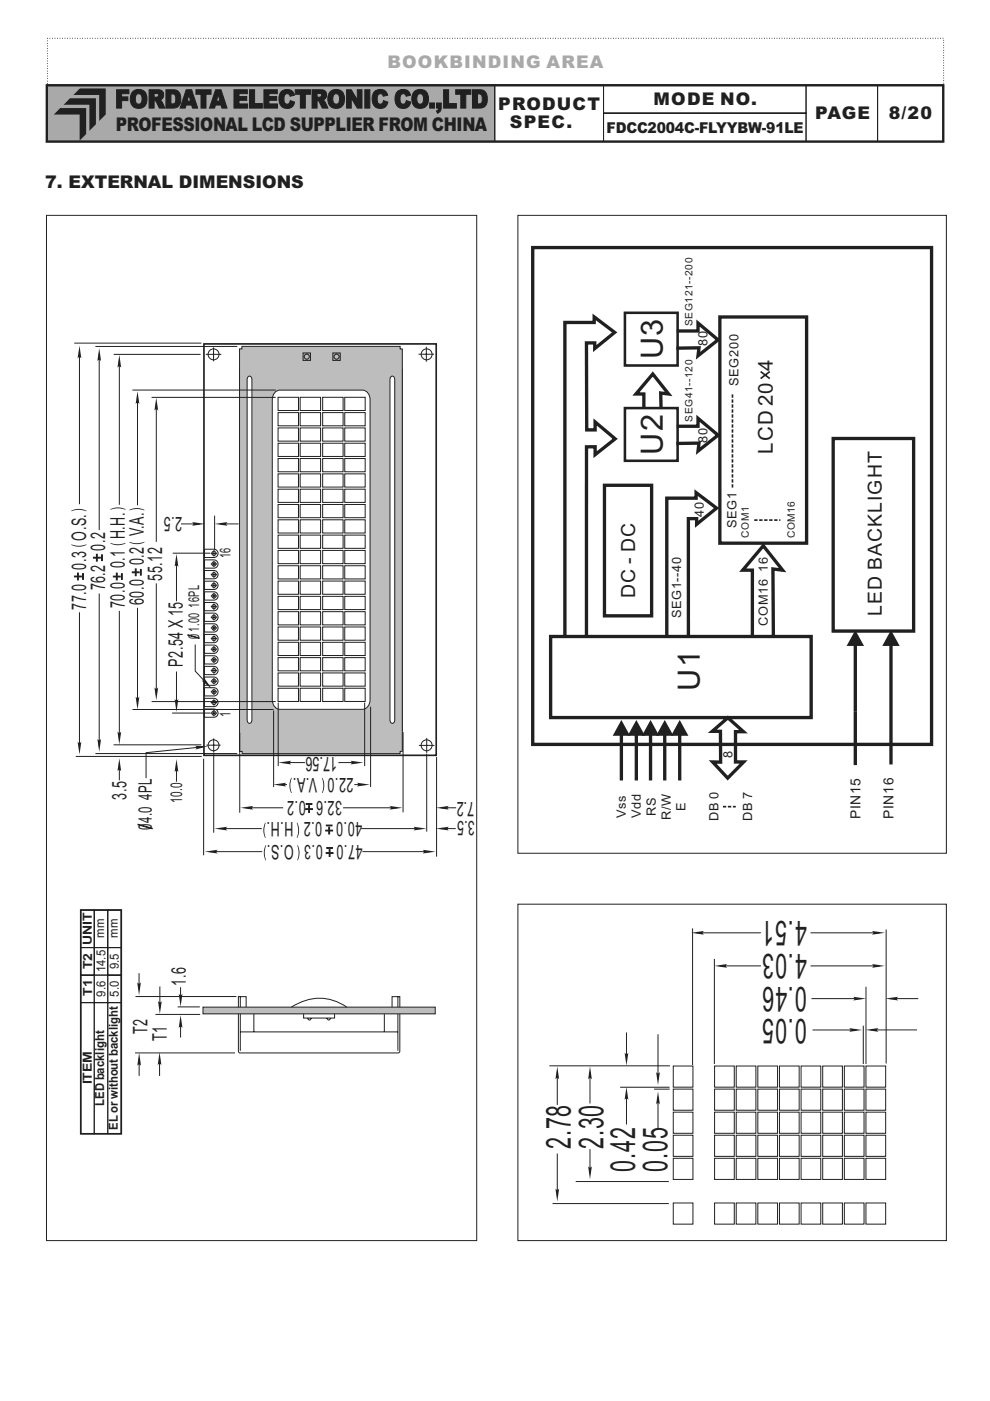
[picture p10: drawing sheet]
<svg xmlns="http://www.w3.org/2000/svg" width="210mm" height="297mm" viewBox="0 0 210 297" stroke-linecap="round" stroke-linejoin="round" font-family="sans-serif">
<path d="M10.1 18h94.8v12h-94.8z" fill-rule="evenodd" fill="#a8a9ad" stroke="#231f20" stroke-width=".21"/>
<path d="M104.9 18h23.1v12h-23.1zM128 18h42.9v6h-42.9zM170.9 18h15.2v12h-15.2zM186.1 18h14v12h-14zM128 24h42.9v6h-42.9z" fill="none" stroke="#231f20" stroke-width=".21"/>
<path d="M9.9 18.1h190.1v11.9h-190.1z" fill="none" stroke="#231f20" stroke-width=".5"/>
<path d="M10.1 8.1h190v10h-190z" fill="none" stroke="#231f20" stroke-width=".21" stroke-dasharray=".2 .4" stroke-linecap="butt"/>
<g fill="#231f20">
<path d="M14.8 20.8h5.5v5.5l-1.3 1.4v-5.5h-5.5z" fill-rule="evenodd"/>
<path d="M12.8 22.9h5.5v5.5l-1.4 1.4v-5.5h-5.5z" fill-rule="evenodd"/>
<path d="M16.9 18.8h5.5v5.5l-1.4 1.3v-5.5h-5.4z" fill-rule="evenodd"/>
</g>
<path d="M109.8 45.7h90.9v135.2h-90.9zM109.8 191.7h90.9v71.3h-90.9zM146.8 196.8v29M187.9 197.1v28.4M172.1 211.7h10.4" fill="none" stroke="#231f20" stroke-width=".21"/>
<path d="M112.9 52.5h84.6v105.3h-84.6z" fill="none" stroke="#231f20" stroke-width=".71" stroke-linecap="butt"/>
<path d="M180.9 211.3l2.7 .4-2.7 .4 .3-.4z" fill-rule="evenodd" fill="#231f20"/>
<path d="M188.8 211.7h5.9" fill="none" stroke="#231f20" stroke-width=".21"/>
<path d="M187.7 211.7l2.7-.4-.3 .4 .3 .4z" fill-rule="evenodd" fill="#231f20"/>
<path d="M184.7 218.4h9.7" fill="none" stroke="#231f20" stroke-width=".21"/>
<path d="M183.5 218.4l2.8-.4-.3 .4 .3 .4z" fill-rule="evenodd" fill="#231f20"/>
<path d="M172.3 218.4h9.3M183 217.5v8.1M183.6 209.2v16.4" fill="none" stroke="#231f20" stroke-width=".21"/>
<path d="M180 218l2.8 .4-2.8 .4 .3-.4z" fill-rule="evenodd" fill="#231f20"/>
<path d="M152.6 204.8h8.7" fill="none" stroke="#231f20" stroke-width=".21"/>
<path d="M151.4 204.8l2.8-.4-.3 .4 .3 .4z" fill-rule="evenodd" fill="#231f20"/>
<path d="M171.9 204.8h14.6" fill="none" stroke="#231f20" stroke-width=".21"/>
<path d="M184.9 204.4l2.7 .4-2.7 .4 .3-.4z" fill-rule="evenodd" fill="#231f20"/>
<path d="M147.7 197.8h13.6M151.5 203.3v22.3" fill="none" stroke="#231f20" stroke-width=".21"/>
<path d="M146.5 197.8l2.8-.4-.3 .4 .3 .4z" fill-rule="evenodd" fill="#231f20"/>
<path d="M171.9 197.8h14.6" fill="none" stroke="#231f20" stroke-width=".21"/>
<path d="M184.9 197.4l2.7 .4-2.7 .4 .3-.4z" fill-rule="evenodd" fill="#231f20"/>
<path d="M132.8 218.9v5.9M116.5 226h25.5M131.5 230.5h10.5M138.7 230.9h3.3M122.1 250.5h19.7" fill="none" stroke="#231f20" stroke-width=".21"/>
<path d="M132.4 223.2l.4 .3 .4-.3-.4 2.7z" fill-rule="evenodd" fill="#231f20"/>
<path d="M125.1 227.3v6.7" fill="none" stroke="#231f20" stroke-width=".21"/>
<path d="M125.1 226.1l.4 2.7-.4-.2-.4 .2z" fill-rule="evenodd" fill="#231f20"/>
<path d="M118.2 227.2v7.1" fill="none" stroke="#231f20" stroke-width=".21"/>
<path d="M118.2 226.1l.4 2.7-.4-.3-.4 .3z" fill-rule="evenodd" fill="#231f20"/>
<path d="M139.5 219.3v9.6" fill="none" stroke="#231f20" stroke-width=".21"/>
<path d="M139.1 227.3l.4 .3 .4-.3-.4 2.7z" fill-rule="evenodd" fill="#231f20"/>
<path d="M132.8 231.6v6.8" fill="none" stroke="#231f20" stroke-width=".21"/>
<path d="M132.8 230.4l.4 2.8-.4-.3-.4 .3z" fill-rule="evenodd" fill="#231f20"/>
<path d="M125.1 243.6v5.3" fill="none" stroke="#231f20" stroke-width=".21"/>
<path d="M124.7 247.3l.4 .3 .4-.3-.4 2.7z" fill-rule="evenodd" fill="#231f20"/>
<path d="M139.5 232.6v6.6" fill="none" stroke="#231f20" stroke-width=".21"/>
<path d="M139.5 231.4l.4 2.8-.4-.3-.4 .3z" fill-rule="evenodd" fill="#231f20"/>
<path d="M118.2 244.6v9" fill="none" stroke="#231f20" stroke-width=".21"/>
<path d="M117.8 252l.4 .3 .4-.3-.4 2.7z" fill-rule="evenodd" fill="#231f20"/>
<g fill="none" stroke="#231f20" stroke-width=".21">
<path d="M9.9 45.7h91.2v217.3h-91.2zM142.7 235.8h4.2v4.5h-4.2zM142.7 230.9h4.2v4.5h-4.2zM142.7 226h4.2v4.5h-4.2zM151.5 235.8h4.2v4.5h-4.2zM151.5 230.9h4.2v4.5h-4.2zM151.5 226h4.2v4.5h-4.2zM156.1 235.8h4.2v4.5h-4.2zM156.1 230.9h4.2v4.5h-4.2zM156.1 226h4.2v4.5h-4.2zM160.7 235.8h4.2v4.5h-4.2zM160.7 230.9h4.2v4.5h-4.2z"/>
<path d="M160.7 226h4.2v4.5h-4.2zM165.3 235.8h4.1v4.5h-4.1zM165.3 230.9h4.1v4.5h-4.1zM165.3 226h4.1v4.5h-4.1zM169.8 235.8h4.2v4.5h-4.2zM169.8 230.9h4.2v4.5h-4.2zM169.8 226h4.2v4.5h-4.2zM174.4 235.8h4.2v4.5h-4.2zM174.4 230.9h4.2v4.5h-4.2zM174.4 226h4.2v4.5h-4.2zM179 235.8h4.2v4.5h-4.2zM179 230.9h4.2v4.5h-4.2z"/>
<path d="M179 226h4.2v4.5h-4.2zM183.6 235.8h4.2v4.5h-4.2zM183.6 230.9h4.2v4.5h-4.2zM183.6 226h4.2v4.5h-4.2zM117.2 255.2h24.6M142.7 255.1h4.2v4.4h-4.2zM142.7 245.6h4.2v4.5h-4.2zM142.7 240.7h4.2v4.5h-4.2zM151.5 255.1h4.2v4.4h-4.2zM151.5 245.6h4.2v4.5h-4.2zM151.5 240.7h4.2v4.5h-4.2zM156.1 255.1h4.2v4.4h-4.2z"/>
<path d="M156.1 245.6h4.2v4.5h-4.2zM156.1 240.7h4.2v4.5h-4.2zM160.7 255.1h4.2v4.4h-4.2zM160.7 245.6h4.2v4.5h-4.2zM160.7 240.7h4.2v4.5h-4.2zM165.3 255.1h4.1v4.4h-4.1zM165.3 245.6h4.1v4.5h-4.1zM165.3 240.7h4.1v4.5h-4.1zM169.8 255.1h4.2v4.4h-4.2zM169.8 245.6h4.2v4.5h-4.2zM169.8 240.7h4.2v4.5h-4.2zM174.4 255.1h4.2v4.4h-4.2z"/>
<path d="M174.4 245.6h4.2v4.5h-4.2zM174.4 240.7h4.2v4.5h-4.2zM179 255.1h4.2v4.4h-4.2zM179 245.6h4.2v4.5h-4.2zM179 240.7h4.2v4.5h-4.2zM183.6 255.1h4.2v4.4h-4.2zM183.6 245.6h4.2v4.5h-4.2zM183.6 240.7h4.2v4.5h-4.2z"/>
</g>
<path d="M116.7 134.9h55.3v17.2h-55.3zM131.7 155.7v9.8M151 155.1l3.3-2.9 3.3 2.9h-1.7v6.5h1.8l-3.4 3.4-3.2-3.4h1.7l-.1-6.5z" fill="none" stroke="#231f20" stroke-width=".71" stroke-linecap="butt"/>
<path d="M131.7 152.6l1.9 3.4h-3.7z" fill="#231f20"/>
<path d="M134.9 155.7v9.8" fill="none" stroke="#231f20" stroke-width=".71" stroke-linecap="butt"/>
<path d="M134.9 152.6l1.9 3.4h-3.7z" fill="#231f20"/>
<path d="M137.9 155.7v9.8" fill="none" stroke="#231f20" stroke-width=".71" stroke-linecap="butt"/>
<path d="M137.9 152.6l1.9 3.4h-3.7z" fill="#231f20"/>
<path d="M140.9 155.7v9.8" fill="none" stroke="#231f20" stroke-width=".71" stroke-linecap="butt"/>
<path d="M140.9 152.6l1.9 3.4h-3.7z" fill="#231f20"/>
<path d="M144.1 155.7v9.8" fill="none" stroke="#231f20" stroke-width=".71" stroke-linecap="butt"/>
<path d="M144.1 152.6l1.9 3.4h-3.7z" fill="#231f20"/>
<path d="M143.5 70.2h4.5v-1.7l4.2 3.6-4.2 3.3 .2-1.7-4.8 .1M152.6 67.2h18.4v48h-18.4zM136.5 86.6v-3.1h-1.7l3.6-4.2 3.4 4.2-1.7-.2 .1 3.3M143.5 90.4h4.5v-1.7l4.2 3.6-4.2 3.3 .2-1.7-4.8 .1M119.8 134.9v-66.5h6.2v-1.2l4.3 3.3-4.2 3.4v-1.2h-1.8l.1 18.4h1.8v-1.6l4.2 3.5-4.2 3.4v-1.7h-1.9v40.3M141.4 135v-29.4h6.2v-1.2l4.3 3.3-4.2 3.5v-1.2h-1.8l.1 25M159.5 134.7v-13.8h-2l4.3-5.2 4.1 5.2-2-.3 .1 14.4M181.3 136.7v14.1" fill="none" stroke="#231f20" stroke-width=".71" stroke-linecap="butt"/>
<path d="M161.3 78.8l1.9 1.5M163.2 78.8l-1.9 1.5" fill="none" stroke="#231f20" stroke-width=".35"/>
<path d="M132.5 66.3h11.2v11.2h-11.2zM132.5 86.5h11.2v11.2h-11.2z" fill="none" stroke="#231f20" stroke-width=".54"/>
<path d="M155.3 103.4v-19.8M159.9 110.3h5.6M153.3 171h2.7" fill="none" stroke="#231f20" stroke-width=".35" stroke-dasharray=".7 .4" stroke-linecap="butt"/>
<path d="M181.3 133.6l1.9 3.4h-3.7z" fill="#231f20"/>
<path d="M188.9 136.7v25.4" fill="none" stroke="#231f20" stroke-width=".71" stroke-linecap="butt"/>
<path d="M188.9 133.6l1.9 3.4h-3.7z" fill="#231f20"/>
<path d="M176.7 93h17v40.8h-17zM181.3 150.8v11.4" fill="none" stroke="#231f20" stroke-width=".71" stroke-linecap="butt"/>
<g fill="none" stroke="#231f20" stroke-width=".21">
<path d="M43.4 118.7h2a.88 .88 0 0 1 .8 .9 .88 .88 0 0 1-.8 .9h-2zM43.4 116.4h2a.88 .88 0 0 1 .8 .9 .88 .88 0 0 1-.8 .9h-2zM44.7 117.3h1.3M44.7 119.6h1.3M45.4 116.7v1.3M45.4 118.9v1.4M43.4 139h2a.88 .88 0 0 1 .8 .9 .88 .88 0 0 1-.8 .9h-2zM43.4 136.8h2a.88 .88 0 0 1 .8 .8 .88 .88 0 0 1-.8 .9h-2zM43.4 134.5h2a.88 .88 0 0 1 .8 .9 .88 .88 0 0 1-.8 .9h-2zM43.4 132.3h2a.88 .88 0 0 1 .8 .8 .88 .88 0 0 1-.8 .9h-2zM43.4 130h2a.88 .88 0 0 1 .8 .9 .88 .88 0 0 1-.8 .9l-2-.1zM43.4 127.7h2a.88 .88 0 0 1 .8 .9 .88 .88 0 0 1-.8 .9h-2z"/>
<path d="M43.4 125.5h2a.88 .88 0 0 1 .8 .9 .88 .88 0 0 1-.8 .8h-2zM43.4 123.2h2a.88 .88 0 0 1 .8 .9 .88 .88 0 0 1-.8 .9h-2zM43.4 121h2a.88 .88 0 0 1 .8 .8 .88 .88 0 0 1-.8 .9h-2zM44.7 121.8h1.3M44.7 124.1h1.3M44.7 126.4h1.3M44.7 128.6h1.3M44.7 130.9h1.3M44.7 133.1h1.3M44.7 135.4h1.3M44.7 137.6h1.3M44.7 139.9h1.3"/>
<path d="M45.4 121.2v1.3M45.4 123.4v1.4M45.4 125.7v1.3M45.4 127.9v1.4M45.4 130.2v1.3M45.4 132.5v1.3M45.4 134.7v1.4M45.4 137v1.3M45.4 139.2v1.4M43.4 150.3h2a.88 .88 0 0 1 .8 .9 .88 .88 0 0 1-.8 .9h-2zM43.4 148.1h2a.88 .88 0 0 1 .8 .8 .88 .88 0 0 1-.8 .9h-2zM43.4 145.8h2a.88 .88 0 0 1 .8 .9 .88 .88 0 0 1-.8 .9h-2z"/>
<path d="M43.4 143.5h2a.88 .88 0 0 1 .8 .9 .88 .88 0 0 1-.8 .9h-2zM43.4 141.3h2a.88 .88 0 0 1 .8 .9 .88 .88 0 0 1-.8 .8h-2zM44.7 142.2h1.3M44.7 144.4h1.3M44.7 146.7h1.3M44.7 148.9h1.3M44.7 151.2h1.3M45.4 141.5v1.3M45.4 143.8v1.3M45.4 146v1.4M45.4 148.3v1.3M45.4 150.5v1.4"/>
<circle cx="45.3" cy="75.1" r="1.16"/>
<circle cx="90.5" cy="75.1" r="1.16"/>
<circle cx="45.4" cy="117.3" r=".44"/>
<circle cx="45.4" cy="119.6" r=".44"/>
<circle cx="45.4" cy="124.1" r=".44"/>
<circle cx="45.4" cy="121.8" r=".44"/>
<circle cx="45.4" cy="137.6" r=".44"/>
<circle cx="45.4" cy="128.6" r=".44"/>
<circle cx="45.4" cy="130.9" r=".44"/>
<circle cx="45.4" cy="126.4" r=".44"/>
<circle cx="45.4" cy="139.9" r=".44"/>
<circle cx="45.4" cy="133.1" r=".44"/>
<circle cx="45.4" cy="135.4" r=".44"/>
<circle cx="45.3" cy="158" r="1.16"/>
<circle cx="45.4" cy="146.7" r=".44"/>
<circle cx="45.4" cy="148.9" r=".44"/>
<circle cx="45.4" cy="142.2" r=".44"/>
<circle cx="45.4" cy="144.4" r=".44"/>
<circle cx="45.4" cy="151.2" r=".44"/>
<circle cx="90.5" cy="158" r="1.16"/>
</g>
<path d="M51.3 77.7h33.5v.6h.5v76.6h-.5v.5h-33.5v-.5h-.5v-76.6h.5z" fill-rule="evenodd" fill="#bcbdc0" stroke="#231f20" stroke-width=".21"/>
<g fill="#fff" stroke="#231f20" stroke-width=".21">
<path d="M58.2 83.3l.7-.5 .4-.1h17.6a1.85 1.85 0 0 1 1.6 2v63.7a1.85 1.85 0 0 1-1.6 2h-17.6a1.85 1.85 0 0 1-1.6-2v-63.7l.1-.5z" fill-rule="evenodd"/>
<path d="M52.5 80a.5 .5 0 0 1 .7-.2 .5 .5 0 0 1 .2 .7v72.2a.53 .53 0 0 1-.5 .7 .53 .53 0 0 1-.5-.7v-72.2z" fill-rule="evenodd"/>
<path d="M82.8 80a.5 .5 0 0 1 .7-.2 .5 .5 0 0 1 .2 .7v72.2a.53 .53 0 0 1-.5 .7 .53 .53 0 0 1-.5-.7v-72.2z" fill-rule="evenodd"/>
</g>
<g fill="none" stroke="#231f20" stroke-width=".21">
<path d="M59.3 85.3h4v2.5h-4zM59.3 88.4h4v2.6h-4zM59.3 91.6h4v2.5h-4zM59.3 94.7h4v2.6h-4zM59.3 97.9h4v2.5h-4zM63.7 85.3h3.9v2.5h-3.9zM63.7 88.4h3.9v2.6h-3.9zM63.7 91.6h3.9v2.5h-3.9zM63.7 94.7h3.9v2.6h-3.9zM63.7 97.9h3.9v2.5h-3.9zM68.1 85.3h3.9v2.5h-3.9zM68.1 88.4h3.9v2.6h-3.9z"/>
<path d="M68.1 91.6h3.9v2.5h-3.9zM68.1 94.7h3.9v2.6h-3.9zM68.1 97.9h3.9v2.5h-3.9zM72.4 85.3h4v2.5h-4zM72.4 88.4h4v2.6h-4zM72.4 91.6h4v2.5h-4zM72.4 94.7h4v2.6h-4zM72.4 97.9h4v2.5h-4zM59.3 101h4v2.6h-4zM59.3 104.2h4v2.5h-4zM59.3 107.3h4v2.6h-4zM59.3 110.5h4v2.5h-4z"/>
<path d="M59.3 113.6h4v2.6h-4zM59.3 116.8h4v2.5h-4zM59.3 119.9h4v2.6h-4zM63.7 101h3.9v2.6h-3.9zM63.7 104.2h3.9v2.5h-3.9zM63.7 107.3h3.9v2.6h-3.9zM63.7 110.5h3.9v2.5h-3.9zM63.7 113.6h3.9v2.6h-3.9zM63.7 116.8h3.9v2.5h-3.9zM63.7 119.9h3.9v2.6h-3.9zM68.1 101h3.9v2.6h-3.9zM68.1 104.2h3.9v2.5h-3.9z"/>
<path d="M68.1 107.3h3.9v2.6h-3.9zM68.1 110.5h3.9v2.5h-3.9zM68.1 113.6h3.9v2.6h-3.9zM68.1 116.8h3.9v2.5h-3.9zM68.1 119.9h3.9v2.6h-3.9zM72.4 101h4v2.6h-4zM72.4 104.2h4v2.5h-4zM72.4 107.3h4v2.6h-4zM72.4 110.5h4v2.5h-4zM72.4 113.6h4v2.6h-4zM72.4 116.8h4v2.5h-4zM72.4 119.9h4v2.6h-4z"/>
<path d="M59.3 123.1h4v2.5h-4zM59.3 126.2h4v2.6h-4zM59.3 129.4h4v2.5h-4zM59.3 132.5h4v2.6h-4zM59.3 135.7h4v2.5h-4zM59.3 138.8h4v2.6h-4zM63.7 123.1h3.9v2.5h-3.9zM63.7 126.2h3.9v2.6h-3.9zM63.7 129.4h3.9v2.5h-3.9zM63.7 132.5h3.9v2.6h-3.9zM63.7 135.7h3.9v2.5h-3.9zM63.7 138.8h3.9v2.6h-3.9z"/>
<path d="M68.1 123.1h3.9v2.5h-3.9zM68.1 126.2h3.9v2.6h-3.9zM68.1 129.4h3.9v2.5h-3.9zM68.1 132.5h3.9v2.6h-3.9zM68.1 135.7h3.9v2.5h-3.9zM68.1 138.8h3.9v2.6h-3.9zM72.4 123.1h4v2.5h-4zM72.4 126.2h4v2.6h-4zM72.4 129.4h4v2.5h-4zM72.4 132.5h4v2.6h-4zM72.4 135.7h4v2.5h-4zM72.4 138.8h4v2.6h-4z"/>
<path d="M59.3 142h4v2.6h-4zM59.3 145.1h4v2.6h-4zM63.7 142h3.9v2.6h-3.9zM63.7 145.1h3.9v2.6h-3.9zM68.1 142h3.9v2.6h-3.9zM68.1 145.1h3.9v2.6h-3.9zM72.4 142h4v2.6h-4zM72.4 145.1h4v2.6h-4z"/>
</g>
<path d="M51.3 73.4h33.5v.6h.5v85.3h-.5v.5h-33.5v-.5h-.5v-85.3h.5z" fill-rule="evenodd" fill="#bcbdc0" stroke="#231f20" stroke-width=".21"/>
<g fill="#fff" stroke="#231f20" stroke-width=".21">
<path d="M58.2 83.3l.7-.5 .4-.1h17.6a1.85 1.85 0 0 1 1.6 2v63.7a1.85 1.85 0 0 1-1.6 2h-17.6a1.85 1.85 0 0 1-1.6-2v-63.7l.1-.5z" fill-rule="evenodd"/>
<path d="M52.5 80a.5 .5 0 0 1 .7-.2 .5 .5 0 0 1 .2 .7v72.2a.53 .53 0 0 1-.5 .7 .53 .53 0 0 1-.5-.7v-72.2z" fill-rule="evenodd"/>
<path d="M82.8 80a.5 .5 0 0 1 .7-.2 .5 .5 0 0 1 .2 .7v72.2a.53 .53 0 0 1-.5 .7 .53 .53 0 0 1-.5-.7v-72.2z" fill-rule="evenodd"/>
</g>
<g fill="none" stroke="#231f20" stroke-width=".21">
<path d="M43.6 75.1h3.3M45.3 73.7v2.9M64.3 74.8h1.5v1.6h-1.5zM70.6 74.8h1.5v1.6h-1.5zM88.7 75.1h3.3M90.4 73.5v3.2M59 97.2h4.3v2.8h-4.3zM59 94h4.3v2.8h-4.3zM59 90.7h4.3v2.8h-4.3zM59 87.5h4.3v2.8h-4.3zM59 84.2h4.3v2.8h-4.3zM63.6 97.2h4.4v2.8h-4.4z"/>
<path d="M63.6 94h4.4v2.8h-4.4zM63.6 90.7h4.4v2.8h-4.4zM63.6 87.5h4.4v2.8h-4.4zM63.6 84.2h4.4v2.8h-4.4zM68.4 97.2h4.3v2.8h-4.3zM68.4 94h4.3v2.8h-4.3zM68.4 90.7h4.3v2.8h-4.3zM68.4 87.5h4.3v2.8h-4.3zM68.4 84.2h4.3v2.8h-4.3zM73.1 97.2h4.3v2.8h-4.3zM73.1 94h4.3v2.8h-4.3zM73.1 90.7h4.3v2.8h-4.3z"/>
<path d="M73.1 87.5h4.3v2.8h-4.3zM73.1 84.2h4.3v2.8h-4.3zM59 119.9h4.3v2.9h-4.3zM59 116.7h4.3v2.8h-4.3zM59 113.5h4.3v2.8h-4.3zM59 110.2h4.3v2.8h-4.3zM59 107h4.3v2.8h-4.3zM59 103.7h4.3v2.8h-4.3zM59 100.5h4.3v2.8h-4.3zM63.6 119.9h4.4v2.9h-4.4zM63.6 116.7h4.4v2.8h-4.4zM63.6 113.5h4.4v2.8h-4.4z"/>
<path d="M63.6 110.2h4.4v2.8h-4.4zM63.6 107h4.4v2.8h-4.4zM63.6 103.7h4.4v2.8h-4.4zM63.6 100.5h4.4v2.8h-4.4zM68.4 119.9h4.3v2.9h-4.3zM68.4 116.7h4.3v2.8h-4.3zM68.4 113.5h4.3v2.8h-4.3zM68.4 110.2h4.3v2.8h-4.3zM68.4 107h4.3v2.8h-4.3zM68.4 103.7h4.3v2.8h-4.3zM68.4 100.5h4.3v2.8h-4.3zM73.1 119.9h4.3v2.9h-4.3z"/>
<path d="M73.1 116.7h4.3v2.8h-4.3zM73.1 113.5h4.3v2.8h-4.3zM73.1 110.2h4.3v2.8h-4.3zM73.1 107h4.3v2.8h-4.3zM73.1 103.7h4.3v2.8h-4.3zM73.1 100.5h4.3v2.8h-4.3zM59 139.4h4.3v2.8h-4.3zM59 136.2h4.3v2.8h-4.3zM59 132.9h4.3v2.8h-4.3zM59 129.7h4.3v2.8h-4.3zM59 126.4h4.3v2.8h-4.3zM59 123.2h4.3v2.8h-4.3z"/>
<path d="M63.6 139.4h4.4v2.8h-4.4zM63.6 136.2h4.4v2.8h-4.4zM63.6 132.9h4.4v2.8h-4.4zM63.6 129.7h4.4v2.8h-4.4zM63.6 126.4h4.4v2.8h-4.4zM63.6 123.2h4.4v2.8h-4.4zM68.4 139.4h4.3v2.8h-4.3zM68.4 136.2h4.3v2.8h-4.3zM68.4 132.9h4.3v2.8h-4.3zM68.4 129.7h4.3v2.8h-4.3zM68.4 126.4h4.3v2.8h-4.3zM68.4 123.2h4.3v2.8h-4.3z"/>
<path d="M73.1 139.4h4.3v2.8h-4.3zM73.1 136.2h4.3v2.8h-4.3zM73.1 132.9h4.3v2.8h-4.3zM73.1 129.7h4.3v2.8h-4.3zM73.1 126.4h4.3v2.8h-4.3zM73.1 123.2h4.3v2.8h-4.3zM43.8 158h3M45.3 156.5v2.9M59 145.9h4.3v2.8h-4.3zM59 142.7h4.3v2.8h-4.3zM63.6 145.9h4.4v2.8h-4.4zM63.6 142.7h4.4v2.8h-4.4z"/>
<path d="M68.4 145.9h4.3v2.8h-4.3zM68.4 142.7h4.3v2.8h-4.3zM73.1 145.9h4.3v2.8h-4.3zM73.1 142.7h4.3v2.8h-4.3zM88.8 158h3.3M90.5 156.5v3.1M60.2 161.7h4.5"/>
<circle cx="65" cy="75.6" r=".54"/>
<circle cx="71.4" cy="75.6" r=".54"/>
</g>
<path d="M43.2 72.9h49.3v87.2h-49.3z" fill="none" stroke="#231f20" stroke-width=".35"/>
<g fill="#231f20">
<path d="M59 161.7l2.8-.4-.3 .4 .3 .4z" fill-rule="evenodd"/>
<path d="M61.7 164.9h.2a4.3 4.3 0 0 0 0 3.2h-.2a3.7 3.7 0 0 1 0-3.2z" fill-rule="evenodd"/>
<path d="M68.2 164.9h.2a3.7 3.7 0 0 1 0 3.2h-.2l.3-.8a4.3 4.3 0 0 0-.3-2.4z" fill-rule="evenodd"/>
</g>
<path d="M59.1 166.3h1.8" fill="none" stroke="#231f20" stroke-width=".21"/>
<path d="M57.9 166.3l2.8-.3-.3 .3 .3 .4z" fill-rule="evenodd" fill="#231f20"/>
<path d="M75.1 166.3h2.2" fill="none" stroke="#231f20" stroke-width=".21"/>
<path d="M75.7 166l2.7 .3-2.7 .4 .3-.4z" fill-rule="evenodd" fill="#231f20"/>
<path d="M71.7 161.7h4.2" fill="none" stroke="#231f20" stroke-width=".21"/>
<path d="M74.3 161.3l2.7 .4-2.7 .4 .3-.4z" fill-rule="evenodd" fill="#231f20"/>
<path d="M52.1 171.3h7.9" fill="none" stroke="#231f20" stroke-width=".21"/>
<path d="M51 171.3l2.7-.4-.3 .4 .3 .4z" fill-rule="evenodd" fill="#231f20"/>
<path d="M72.7 171.3h11.5" fill="none" stroke="#231f20" stroke-width=".21"/>
<path d="M82.6 170.9l2.7 .4-2.7 .4 .3-.4z" fill-rule="evenodd" fill="#231f20"/>
<g fill="#231f20" stroke="#231f20" stroke-width=".21">
<path d="M64.8 171.5h1.5v.1h-1.5z" fill-rule="evenodd"/>
<path d="M65.4 170.8h.2v1.5h-.2z" fill-rule="evenodd"/>
<path d="M64.9 170.4h1.2v.2h-1.2z" fill-rule="evenodd"/>
</g>
<path d="M46.6 175.7h8.9" fill="none" stroke="#231f20" stroke-width=".21"/>
<path d="M45.5 175.7l2.7-.4-.3 .4 .3 .4z" fill-rule="evenodd" fill="#231f20"/>
<path d="M76.6 175.7h12.7" fill="none" stroke="#231f20" stroke-width=".21"/>
<g fill="#231f20">
<path d="M87.7 175.3l2.7 .4-2.7 .4 .3-.4z" fill-rule="evenodd"/>
<path d="M56.2 174.4h.1a4.3 4.3 0 0 0 0 3.2h-.1a3.7 3.7 0 0 1 0-3.2z" fill-rule="evenodd"/>
<path d="M62.9 174.4h.1a3.7 3.7 0 0 1 0 3.2h-.1l.2-.8a4.3 4.3 0 0 0-.2-2.4z" fill-rule="evenodd"/>
</g>
<g fill="#231f20" stroke="#231f20" stroke-width=".21">
<path d="M69.1 176h1.4v.2h-1.4z" fill-rule="evenodd"/>
<path d="M69.7 175.4h.2v1.4h-.2z" fill-rule="evenodd"/>
<path d="M69.2 174.9h1.2v.2h-1.2z" fill-rule="evenodd"/>
</g>
<path d="M44.6 180.6h11" fill="none" stroke="#231f20" stroke-width=".21"/>
<g fill="#231f20">
<path d="M43.4 180.6l2.8-.4-.3 .4 .3 .4z" fill-rule="evenodd"/>
<path d="M56.3 179.2h.1a4.3 4.3 0 0 0 0 3.2h-.1a3.7 3.7 0 0 1 0-3.2z" fill-rule="evenodd"/>
<path d="M63 179.2h.1a3.7 3.7 0 0 1 0 3.2h-.1l.2-.8a4.3 4.3 0 0 0-.2-2.4z" fill-rule="evenodd"/>
</g>
<g fill="#231f20" stroke="#231f20" stroke-width=".21">
<path d="M69.2 180.8h1.4v.2h-1.4z" fill-rule="evenodd"/>
<path d="M69.8 180.1h.2v1.5h-.2z" fill-rule="evenodd"/>
<path d="M69.3 179.7h1.2v.2h-1.2z" fill-rule="evenodd"/>
</g>
<g fill="none" stroke="#231f20" stroke-width=".21">
<path d="M15.7 72.7h27M20.2 73.5h30.1M24.1 75.1h18.4M28.1 82.7h30.4M36.6 117.3h8M25.3 129.5v27.2M24.1 157.9h18.6M28.1 150.4h29.9M36.5 151.2h8.1M45.3 159.5v17M50.8 155.3v17M58 150.7v16.2"/>
<path d="M78.6 149.9v17M85.5 155.2v17M90.5 159.8v16.5M16.1 160.4h26.7M43.2 160.9v20.4M92.6 160.5v21.1"/>
</g>
<path d="M24.9 155.1l.4 .3 .4-.3-.4 2.8z" fill-rule="evenodd" fill="#231f20"/>
<path d="M25.3 76.4v30.6" fill="none" stroke="#231f20" stroke-width=".21"/>
<path d="M25.3 75.2l.4 2.8-.4-.3-.4 .3z" fill-rule="evenodd" fill="#231f20"/>
<path d="M21 125.8v32.5" fill="none" stroke="#231f20" stroke-width=".21"/>
<path d="M20.6 156.7l.4 .3 .4-.3-.4 2.7z" fill-rule="evenodd" fill="#231f20"/>
<path d="M21 75v37.4" fill="none" stroke="#231f20" stroke-width=".21"/>
<path d="M21 73.8l.4 2.8-.4-.3-.4 .3z" fill-rule="evenodd" fill="#231f20"/>
<path d="M29.2 84.1v23" fill="none" stroke="#231f20" stroke-width=".21"/>
<path d="M29.2 82.9l.4 2.8-.4-.3-.4 .3z" fill-rule="evenodd" fill="#231f20"/>
<path d="M29.2 128.9v20.4" fill="none" stroke="#231f20" stroke-width=".21"/>
<path d="M28.8 147.7l.4 .3 .4-.3-.4 2.7z" fill-rule="evenodd" fill="#231f20"/>
<path d="M16.9 129.8v29" fill="none" stroke="#231f20" stroke-width=".21"/>
<path d="M16.5 157.2l.4 .3 .3-.3-.3 2.8z" fill-rule="evenodd" fill="#231f20"/>
<path d="M16.9 74.4v32.5" fill="none" stroke="#231f20" stroke-width=".21"/>
<path d="M16.9 73.3l.3 2.7-.3-.3-.4 .3z" fill-rule="evenodd" fill="#231f20"/>
<g fill="#231f20" stroke="#231f20" stroke-width=".21">
<path d="M16.4 121.5h.2v1.5h-.2z" fill-rule="evenodd"/>
<path d="M15.8 122.1h1.4v.2h-1.4z" fill-rule="evenodd"/>
<path d="M17.5 121.6h.2v1.2h-.2z" fill-rule="evenodd"/>
</g>
<g fill="#231f20">
<path d="M15.1 108.3a3.7 3.7 0 0 1 3.2 0v.1a4.3 4.3 0 0 0-3.2 0z" fill-rule="evenodd"/>
<path d="M15.1 115.4l.8 .2a4.3 4.3 0 0 0 2.4-.2v.1a3.7 3.7 0 0 1-3.2 0z" fill-rule="evenodd"/>
</g>
<g fill="#231f20" stroke="#231f20" stroke-width=".21">
<path d="M24.7 121.5h.2v1.5h-.2z" fill-rule="evenodd"/>
<path d="M24 122.1h1.5v.2h-1.5z" fill-rule="evenodd"/>
<path d="M25.8 121.6h.1v1.2h-.1z" fill-rule="evenodd"/>
</g>
<g fill="#231f20">
<path d="M23.4 108a3.7 3.7 0 0 1 3.2 0v.1a4.3 4.3 0 0 0-3.2 0z" fill-rule="evenodd"/>
<path d="M23.4 115.1l.8 .2a4.3 4.3 0 0 0 2.4-.2v.1a3.7 3.7 0 0 1-3.2 0z" fill-rule="evenodd"/>
</g>
<g fill="#231f20" stroke="#231f20" stroke-width=".21">
<path d="M28.7 120.6h.2v1.5h-.2z" fill-rule="evenodd"/>
<path d="M28.1 121.2h1.4v.2h-1.4z" fill-rule="evenodd"/>
<path d="M29.8 120.7h.2v1.2h-.2z" fill-rule="evenodd"/>
</g>
<g fill="#231f20">
<path d="M27.4 108.1a3.7 3.7 0 0 1 3.2 0v.1a4.3 4.3 0 0 0-3.2 0z" fill-rule="evenodd"/>
<path d="M27.4 114.9l.8 .2a4.3 4.3 0 0 0 2.4-.2v.1a3.7 3.7 0 0 1-3.2 0z" fill-rule="evenodd"/>
</g>
<g fill="#231f20" stroke="#231f20" stroke-width=".21">
<path d="M20.4 117.5h.2v1.5h-.2z" fill-rule="evenodd"/>
<path d="M19.8 118.2h1.5v.1h-1.5z" fill-rule="evenodd"/>
<path d="M21.5 117.6h.2v1.2h-.2z" fill-rule="evenodd"/>
<path d="M39.8 134.6l2.4 .8z" fill-rule="evenodd"/>
</g>
<path d="M41.4 136.6v5.7l2.7 2.9" fill="none" stroke="#231f20" stroke-width=".21"/>
<path d="M42.7 144.3l.5-.1 .1-.5 1.6 2.3z" fill-rule="evenodd" fill="#231f20"/>
<path d="M37.4 142.4v7.4" fill="none" stroke="#231f20" stroke-width=".21"/>
<path d="M37 148.2l.4 .3 .4-.3-.4 2.7z" fill-rule="evenodd" fill="#231f20"/>
<path d="M37.4 118.6v8.9" fill="none" stroke="#231f20" stroke-width=".21"/>
<path d="M37.4 117.4l.4 2.8-.4-.3-.4 .3z" fill-rule="evenodd" fill="#231f20"/>
<path d="M38.4 111.1h3.9" fill="none" stroke="#231f20" stroke-width=".21"/>
<path d="M40.7 110.7l2.8 .4-2.8 .4 .3-.4z" fill-rule="evenodd" fill="#231f20"/>
<path d="M37.4 162.1v3.6" fill="none" stroke="#231f20" stroke-width=".21"/>
<path d="M37.4 160.9l.4 2.8-.4-.3-.4 .3z" fill-rule="evenodd" fill="#231f20"/>
<path d="M43 158.4l-12 1.2v5.4" fill="none" stroke="#231f20" stroke-width=".21"/>
<path d="M41.3 158.1l2.8 .1-2.7 .7 .3-.4z" fill-rule="evenodd" fill="#231f20"/>
<path d="M29.3 174.8l3 .8v.1l-3.1-.8z" fill-rule="evenodd" fill="#231f20" stroke="#231f20" stroke-width=".21"/>
<path d="M32.1 84.3h26.3M33.1 123.7v23.6M20.2 159.8h30.1M32.1 148.7h26.3" fill="none" stroke="#231f20" stroke-width=".21"/>
<path d="M32.7 145.7l.4 .3 .4-.3-.4 2.8z" fill-rule="evenodd" fill="#231f20"/>
<path d="M33.1 85.5v29.4" fill="none" stroke="#231f20" stroke-width=".21"/>
<path d="M33.1 84.3l.4 2.8-.4-.3-.4 .3z" fill-rule="evenodd" fill="#231f20"/>
<path d="M45.5 109.3v7.4M46.7 111.1h3.9" fill="none" stroke="#231f20" stroke-width=".21"/>
<path d="M45.5 111.1l2.8-.4-.3 .4 .3 .4z" fill-rule="evenodd" fill="#231f20"/>
<path d="M76.9 180.6h14.3" fill="none" stroke="#231f20" stroke-width=".21"/>
<path d="M89.6 180.2l2.8 .4-2.8 .4 .3-.4z" fill-rule="evenodd" fill="#231f20"/>
<path d="M59 149v13.4M77.3 149v13.4M25.3 161.9v3.5" fill="none" stroke="#231f20" stroke-width=".21"/>
<path d="M25.3 160.8l.4 2.7-.4-.3-.4 .3z" fill-rule="evenodd" fill="#231f20"/>
<path d="M93.6 171.3h3.1" fill="none" stroke="#231f20" stroke-width=".21"/>
<path d="M92.4 171.3l2.8-.4-.3 .4 .3 .4z" fill-rule="evenodd" fill="#231f20"/>
<path d="M93.6 175.7h3" fill="none" stroke="#231f20" stroke-width=".21"/>
<path d="M92.4 175.7l2.8-.4-.3 .4 .3 .4z" fill-rule="evenodd" fill="#231f20"/>
<path d="M43 213.5h49.3v1.5h-49.3z" fill-rule="evenodd" fill="#bcbdc0" stroke="#231f20" stroke-width=".21"/>
<g fill="none" stroke="#231f20" stroke-width=".21">
<path d="M28.7 211.3h21.4M33 215.1h9.4M37.7 213.5h4.7M38.3 209.3v3M50.5 213.5v-2.2h1.7v2.2M50.5 215v7.8l.1 .3 .4 .1h33.6l.2-.4v-7.8M51 211.3v2.2M51 215v7.8M51 218.8h33.4M53.8 215v3.8M61.8 213.5a10.1 10.1 0 0 1 11.7 0M64.4 215v.9h6.5v-.9"/>
<path d="M65.2 215.9l.4 .4 .4-.4M69.3 215.9l.4 .4 .4-.4M81.5 215v3.8M83.1 213.5v-2.2h1.7v2.2M84.4 211.3v2.2M84.4 215v7.8M28.6 223.2h21.2"/>
</g>
<path d="M37.9 210.7l.4 .3 .4-.3-.4 2.7z" fill-rule="evenodd" fill="#231f20"/>
<path d="M38.3 216.4v3.6" fill="none" stroke="#231f20" stroke-width=".21"/>
<path d="M38.3 215.2l.4 2.8-.4-.3-.4 .3z" fill-rule="evenodd" fill="#231f20"/>
<path d="M33.9 209.1v4.7" fill="none" stroke="#231f20" stroke-width=".21"/>
<path d="M33.5 212.2l.4 .3 .4-.3-.4 2.8z" fill-rule="evenodd" fill="#231f20"/>
<path d="M33.8 224.2v3.9" fill="none" stroke="#231f20" stroke-width=".21"/>
<path d="M33.8 223.1l.4 2.7-.4-.3-.4 .3z" fill-rule="evenodd" fill="#231f20"/>
<path d="M29.5 206.3v3.6" fill="none" stroke="#231f20" stroke-width=".21"/>
<path d="M29.1 208.3l.4 .3 .4-.3-.4 2.7z" fill-rule="evenodd" fill="#231f20"/>
<path d="M29.5 224.4v3.7" fill="none" stroke="#231f20" stroke-width=".21"/>
<path d="M29.5 223.2l.4 2.8-.4-.3-.4 .3z" fill-rule="evenodd" fill="#231f20"/>
<path d="M17.1 192.9h8.6v47.5h-8.6z" fill="none" stroke="#231f20" stroke-width=".35"/>
<path d="M17.1 192.9h2.9v8h-2.9zM20 192.9h2.8v8h-2.8zM22.8 192.9h2.9v8h-2.9zM17.1 212.6h2.9v27.8h-2.9zM17.1 206.7h2.9v5.9h-2.9zM17.1 200.9h2.9v5.8h-2.9zM20 212.6h2.8v27.8h-2.8zM20 206.7h2.8v5.9h-2.8zM20 200.9h2.8v5.8h-2.8zM22.8 212.6h2.9v27.8h-2.9zM22.8 206.7h2.9v5.9h-2.9zM22.8 200.9h2.9v5.8h-2.9z" fill="none" stroke="#231f20" stroke-width=".21"/>
<path d="M128.2 102.9h10v27.7h-10z" fill="none" stroke="#231f20" stroke-width=".71" stroke-linecap="butt"/>
<g font-size="7.3" fill="#231f20">
<text x="171.1" y="195.3" transform="rotate(-180 171.1 195.3)">4.51</text>
<text x="171.1" y="202.3" transform="rotate(-180 171.1 202.3)">4.03</text>
<text x="171.1" y="209.4" transform="rotate(-180 171.1 209.4)">0.46</text>
<text x="171.1" y="216" transform="rotate(-180 171.1 216)">0.05</text>
<text x="121" y="243.6" transform="rotate(-90 121 243.6)">2.78</text>
<text x="128" y="243.6" transform="rotate(-90 128 243.6)">2.30</text>
<text x="134.7" y="248.5" transform="rotate(-90 134.7 248.5)">0.42</text>
<text x="141.5" y="248.5" transform="rotate(-90 141.5 248.5)">0.05</text>
</g>
<g font-size="6.5" fill="#231f20">
<text x="140.5" y="76.2" transform="rotate(-90 140.5 76.2)">U3</text>
<text x="140.5" y="96.4" transform="rotate(-90 140.5 96.4)">U2</text>
<text x="148.3" y="146.5" transform="rotate(-90 148.3 146.5)">U1</text>
</g>
<text font-size="5.4" fill="#231f20" x="24.4" y="22.9">FORDATA ELECTRONIC CO.,LTD</text>
<g font-size="4.3" fill="#231f20">
<text x="163.8" y="96.2" transform="rotate(-90 163.8 96.2)">LCD 20 4</text>
<text x="38.6" y="109.7" transform="rotate(-180 38.6 109.7)">2.5</text>
<text x="22.3" y="125.2" transform="rotate(-90 22.3 125.2)">76.2 0.2</text>
<text x="34.4" y="123.1" transform="rotate(-90 34.4 123.1)">55.12</text>
<text x="18.3" y="129.2" transform="rotate(-90 18.3 129.2)">77.0 0.3 O.S.</text>
<text x="26.5" y="128.9" transform="rotate(-90 26.5 128.9)">70.0 0.1 H.H.</text>
<text x="30.5" y="128.3" transform="rotate(-90 30.5 128.3)">60.0 0.2 V.A.</text>
<text x="38.7" y="141.3" transform="rotate(-90 38.7 141.3)">P2.54 X 15</text>
<text x="71.5" y="160.5" transform="rotate(-180 71.5 160.5)">17.56</text>
<text x="75" y="164.9" transform="rotate(-180 75 164.9)">22.0 V.A.</text>
<text x="26.9" y="169.5" transform="rotate(-90 26.9 169.5)">3.5</text>
<text x="72.5" y="169.8" transform="rotate(-180 72.5 169.8)">32.6 0.2</text>
<text x="100.6" y="170.1" transform="rotate(-180 100.6 170.1)">7.2</text>
<text x="76.8" y="174.4" transform="rotate(-180 76.8 174.4)">40.0 0.2 H.H.</text>
<text x="76.9" y="179.1" transform="rotate(-180 76.9 179.1)">47.0 0.3 O.S.</text>
<text x="100.7" y="174.1" transform="rotate(-180 100.7 174.1)">3.5</text>
<text x="39.4" y="209" transform="rotate(-90 39.4 209)">1.6</text>
<text x="31.3" y="219.3" transform="rotate(-90 31.3 219.3)">T2</text>
<text x="35.4" y="220.7" transform="rotate(-90 35.4 220.7)">T1</text>
</g>
<g font-size="4.1" fill="#231f20">
<text x="134.6" y="126.9" transform="rotate(-90 134.6 126.9)">DC - DC</text>
<text x="187" y="130.5" transform="rotate(-90 187 130.5)">LED BACKLIGHT</text>
</g>
<text font-size="4" fill="#231f20" x="24.6" y="27.8">PROFESSIONAL LCD SUPPLIER FROM CHINA</text>
<text font-size="3.9" fill="#231f20" x="32.2" y="176" transform="rotate(-90 32.2 176)">04.0 4PL</text>
<text font-size="3.7" fill="#a8a9ad" x="82.2" y="14.4">BOOKBINDING AREA</text>
<g font-size="3.7" fill="#231f20">
<text x="105.6" y="23.4">PRODUCT</text>
<text x="138.6" y="22.3">MODE NO.</text>
<text x="108.1" y="27.2">SPEC.</text>
<text x="172.8" y="25.3">PAGE</text>
<text x="188.4" y="25.3">8/20</text>
<text x="9.6" y="39.9">7. EXTERNAL DIMENSIONS</text>
</g>
<text font-size="3.4" fill="#231f20" x="38.6" y="170.3" transform="rotate(-90 38.6 170.3)">10.0</text>
<text font-size="3.2" fill="#231f20" x="128.6" y="28.1">FDCC2004C-FLYYBW-91LE</text>
<g font-size="3.1" fill="#231f20">
<text x="48.8" y="118.3" transform="rotate(-90 48.8 118.3)">16</text>
<text x="42.2" y="135.6" transform="rotate(-90 42.2 135.6)">0 1.00 16PL</text>
<text x="48.9" y="152" transform="rotate(-90 48.9 152)">1</text>
</g>
<g font-size="2.9" fill="#231f20">
<text x="182.4" y="173.7" transform="rotate(-90 182.4 173.7)">PIN15</text>
<text x="189.5" y="173.7" transform="rotate(-90 189.5 173.7)">PIN16</text>
</g>
<g font-size="2.7" fill="#231f20">
<text x="150" y="73.4" transform="rotate(-90 150 73.4)">80</text>
<text x="156.6" y="81.9" transform="rotate(-90 156.6 81.9)">SEG200</text>
<text x="150" y="93.9" transform="rotate(-90 150 93.9)">80</text>
<text x="149.3" y="109.5" transform="rotate(-90 149.3 109.5)">40</text>
<text x="156.2" y="112" transform="rotate(-90 156.2 112)">SEG1</text>
<text x="162.8" y="121.3" transform="rotate(-90 162.8 121.3)">16</text>
<text x="144.4" y="131.1" transform="rotate(-90 144.4 131.1)">SEG1--40</text>
<text x="162.8" y="132.7" transform="rotate(-90 162.8 132.7)">COM16</text>
<text x="155.3" y="160.7" transform="rotate(-90 155.3 160.7)">8</text>
<text x="132.7" y="173.4" transform="rotate(-90 132.7 173.4)">Vss</text>
<text x="135.9" y="173.5" transform="rotate(-90 135.9 173.5)">Vdd</text>
<text x="139" y="172.9" transform="rotate(-90 139 172.9)">RS</text>
<text x="142.3" y="173.8" transform="rotate(-90 142.3 173.8)">R/W</text>
<text x="145.3" y="171.9" transform="rotate(-90 145.3 171.9)">E</text>
<text x="152.3" y="174.1" transform="rotate(-90 152.3 174.1)">DB 0</text>
<text x="159.5" y="174.1" transform="rotate(-90 159.5 174.1)">DB 7</text>
<text x="19.5" y="200.4" transform="rotate(-90 19.5 200.4)">UNIT</text>
<text x="22.1" y="198.9" transform="rotate(-90 22.1 198.9)">mm</text>
<text x="25" y="198.9" transform="rotate(-90 25 198.9)">mm</text>
<text x="19.5" y="205.5" transform="rotate(-90 19.5 205.5)">T2</text>
<text x="22.4" y="206.1" transform="rotate(-90 22.4 206.1)">14.5</text>
<text x="25.2" y="205.5" transform="rotate(-90 25.2 205.5)">9.5</text>
<text x="19.5" y="211.2" transform="rotate(-90 19.5 211.2)">T1</text>
<text x="22.4" y="211.3" transform="rotate(-90 22.4 211.3)">9.6</text>
<text x="25.2" y="211.3" transform="rotate(-90 25.2 211.3)">5.0</text>
<text x="19.5" y="229.9" transform="rotate(-90 19.5 229.9)">ITEM</text>
<text x="22.1" y="234.4" transform="rotate(-90 22.1 234.4)">LED backlight</text>
<text x="25" y="239.5" transform="rotate(-90 25 239.5)">EL or without backlight</text>
</g>
<g font-size="2.2" fill="#231f20">
<text x="146.8" y="69.1" transform="rotate(-90 146.8 69.1)">SEG121--200</text>
<text x="146.8" y="89.4" transform="rotate(-90 146.8 89.4)">SEG41--120</text>
<text x="158.8" y="114" transform="rotate(-90 158.8 114)">COM1</text>
<text x="168.5" y="114.2" transform="rotate(-90 168.5 114.2)">COM16</text>
</g>
</svg>
